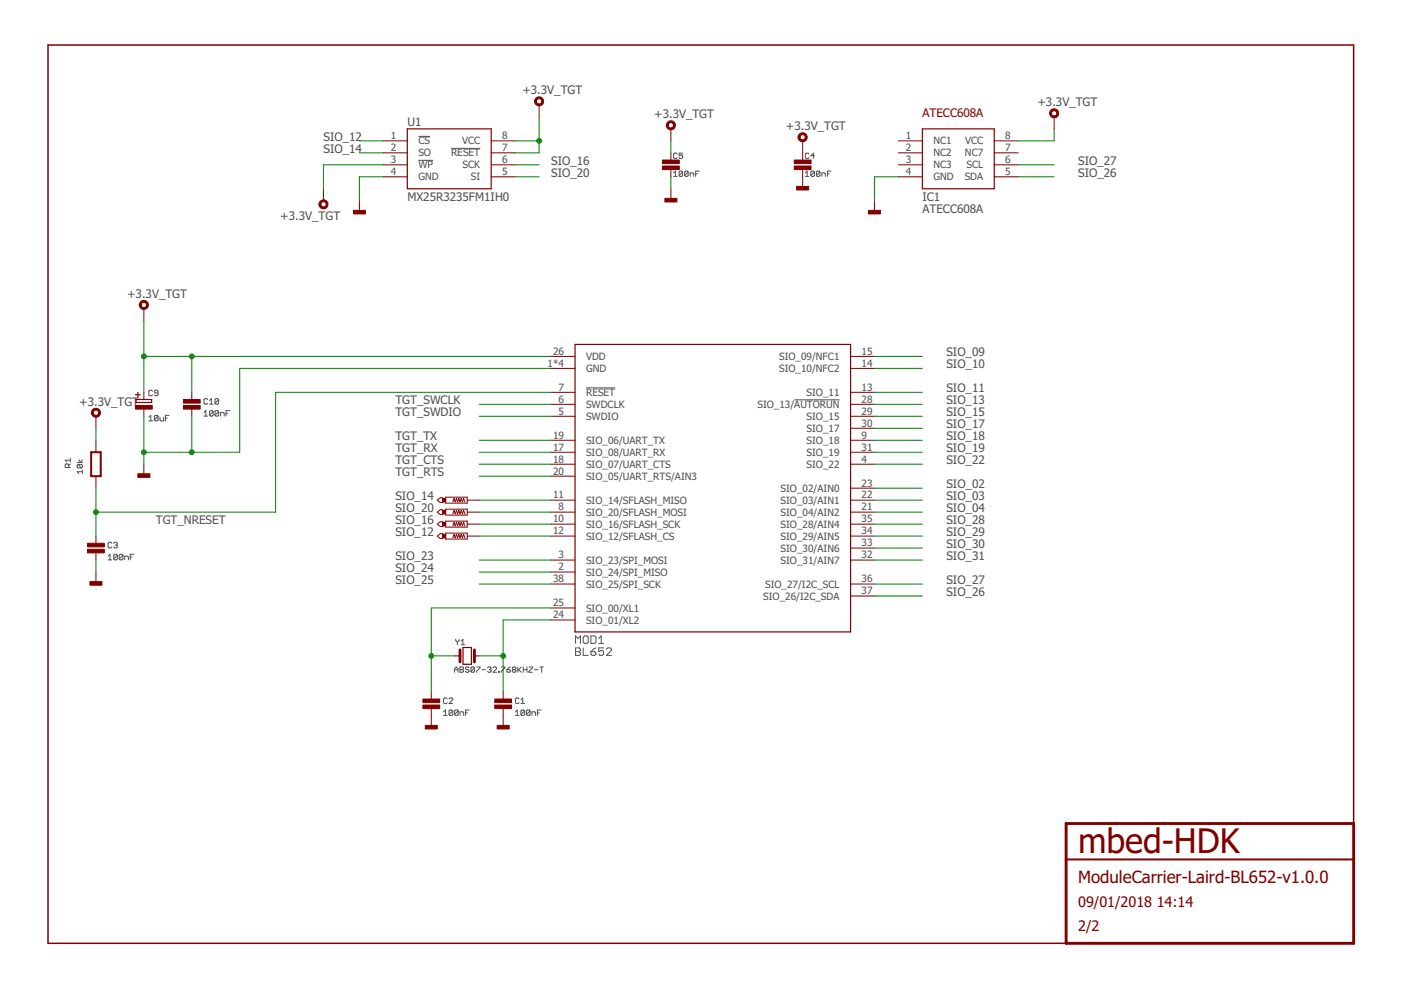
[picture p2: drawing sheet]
<svg xmlns="http://www.w3.org/2000/svg" width="297mm" height="210mm" viewBox="0 0 297 210" stroke-linecap="round" stroke-linejoin="round" font-family="sans-serif">
<g fill="none" stroke="#505050" stroke-width=".21">
<path d="M88.7 28.9h2.5M88.7 34h3.1M95.6 31.5h6.2M142.8 37.4h.8M142.8 36.7l.4-.4v1.1M143.6 32.7l-.2-.2h-.4l-.2 .2v.7l.2 .2h.4l.2-.2M144.7 36.5v.7l-.2 .2h-.3l-.2-.2M144.7 36.5l-.2-.2h-.3l-.2 .2v.7M144.7 32.5h-.7v.5l.4-.1 .3 .1v.4l-.2 .2h-.3l-.2-.2M144.7 36.5l-.7 .7M145.9 36.5v.7l-.2 .2h-.3l-.2-.2M145.9 36.5l-.2-.2h-.3l-.2 .2v.7"/>
<path d="M145.9 36.5l-.7 .7M146.3 37.4v-.7h.6l.2 .2v.5M147.5 36.9h.4M148.3 36.3h-.8v1.1M170.8 36.7l.3-.4v1.1M170.8 37.4h.7M171.5 32.7l-.2-.2h-.4l-.1 .2v.7l.1 .2h.4l.2-.2M172.7 36.5v.7l-.2 .2h-.4l-.2-.2M172.7 36.5l-.2-.2h-.4l-.2 .2v.7M172.7 36.5l-.8 .7M172.7 33h-.8l.6-.5v1.1M173.8 36.5v.7l-.1 .2h-.4l-.2-.2"/>
<path d="M173.8 36.5l-.1-.2h-.4l-.2 .2v.7M173.8 36.5l-.7 .7M174.3 37.4v-.7h.5l.2 .2v.5M175.4 36.9h.4M176.2 36.3h-.8v1.1M14.6 99.1v-.5l-.2-.2h-.4l-.2 .2v.5h1.1M14.9 98.4l-.3 .3M14.9 97.6h-1.1l.4 .3M14.9 97.2v.7M16.4 98h1.1M16.5 98.5h.8l.2 .2v.3l-.2 .2M16.5 98.5l-.1 .2v.3l.1 .2h.8"/>
<path d="M16.5 98.5l.8 .7M16.7 97.5l.4 .5 .4-.5M17.5 99.6v.8M31.6 88.5l.4-.4v1.1M31.6 89.2h.7M32.3 82.9l-.1-.2h-.5l-.1 .2v.8l.1 .2h.5l.1-.2M33.5 88.3v.7l-.2 .2h-.4l-.2-.2M33.5 83.3h-.6l-.2-.2 .2-.4h.4l.2 .2v.8l-.2 .2h-.4l-.2-.2M33.5 88.3l-.2-.2h-.4l-.2 .2v.7M33.5 88.3l-.8 .7M33.9 88.5v.5l.2 .2h.6v-.7M35.1 88.6h.4"/>
<path d="M35.9 88.1h-.8v1.1M43.2 87.4l.4-.3v1.1M43.2 88.2h.8M44 84.7l-.2-.2h-.4l-.2 .2v.8l.2 .2h.4l.2-.2M44.4 85.7h.8M44.4 84.9l.4-.4v1.2M45.2 87.2v.8l-.2 .2h-.4l-.2-.2M45.2 87.2l-.2-.1h-.4l-.2 .1v.8M45.2 87.2l-.8 .8M46.4 87.2v.8l-.2 .2h-.4l-.2-.2M46.4 87.2l-.2-.1h-.4l-.2 .1v.8M46.4 84.7l-.2-.2h-.4l-.2 .2v.8"/>
<path d="M46.4 84.7v.8l-.2 .2h-.4l-.2-.2M46.4 87.2l-.8 .8M46.4 84.7l-.8 .8M46.8 88.2v-.8h.5l.2 .2v.6M47.9 87.6h.4M48.7 87.1h-.8v1.1M124.2 82.2h6.2M168.4 84.8h9.6M17.5 100h-1.1l.3 .4M22.9 117.9l.4-.4v1.2M22.9 118.7h.8M23.7 115.2l-.2-.2h-.4l-.2 .2v.8l.2 .2h.4l.2-.2"/>
<path d="M24.1 115.2l.2-.2h.4l.2 .2-.2 .4M24.5 115.6h.2M24.7 115.6l.2 .2-.2 .4h-.4l-.2-.2M24.9 117.7v.8l-.2 .2h-.4l-.2-.2M24.9 117.7l-.2-.2h-.4l-.2 .2v.8M24.9 117.7l-.8 .8M26.1 117.7v.8l-.3 .2h-.3l-.2-.2M26.1 117.7l-.3-.2h-.3l-.2 .2v.8M26.1 117.7l-.8 .8M26.4 118.7v-.8h.6l.2 .2v.6M27.6 118.1h.4M28.4 117.5h-.8v1.2"/>
<path d="M96.6 135.6l.4 .5M97 136.1v.6M97.3 135.6l-.3 .5M97.8 136l.3-.4v1.1M97.8 136.7h.7M122 136.4v-1.6l.6 .6 .5-.6v1.6M122 137.4h.8l.3 .2v.3l-.3 .3 .3 .2v.3l-.3 .3h-.8zM122 138.2h.8M123.7 137.4v1.6h1M123.9 134.8h.5l.3 .3v1.1l-.3 .2h-.5l-.2-.2v-1.1zM125.3 134.8h.8l.2 .3v1.1l-.2 .2h-.8zM125.3 138.2h.8l.2 .2v.3l-.2 .3h-.5l-.3-.3z"/>
<path d="M126.3 137.4l-1 .8M126.9 136.4h1.1M126.9 135.4l.6-.6v1.6M128 137.4h-1.1v.8l.8-.3 .3 .3v.5l-.3 .3h-.5l-.3-.3M128.6 137.6l.2-.2h.5l.3 .2v.3l-1 1.1h1M94 150.9l.4-.4v1.2M94 151.7h.8M94.8 148.2l-.2-.2h-.4l-.2 .2v.8l.2 .2h.4l.2-.2M95.2 148.2l.2-.2h.4l.2 .2v.2l-.8 .8h.8M96 150.7l-.2-.2h-.4l-.2 .2v.8M96 150.7v.8l-.2 .2h-.4l-.2-.2M96 150.7l-.8 .8"/>
<path d="M96.4 142.5v-.7l.3-.4 .4 .4v.7M96.4 142h.7M97.2 150.7l-.2-.2h-.4l-.2 .2v.8M97.2 150.7v.8l-.2 .2h-.4l-.2-.2M97.2 150.7l-.8 .8M97.5 142h.6M97.5 141.4h.6l.2 .2-.2 .4 .2 .3-.2 .2h-.6zM97.5 151.7v-.8h.6l.2 .2v.6M98.7 151.1h.4M99.4 141.6l-.1-.2h-.4l-.2 .2 .2 .4h.4l.1 .2-.1 .3h-.4l-.2-.2M99.5 150.5h-.8v1.2M100.6 141.6l-.2-.2h-.4l-.1 .2v.7"/>
<path d="M100.6 141.6v.7l-.2 .2h-.4l-.1-.2M100.6 141.6l-.7 .7M101 141.4h.8l-.8 1.1M102.2 142h.7M103.4 141.6l.1-.2h.4l.2 .2-.2 .4M103.7 142h.2M103.9 142l.2 .2-.2 .3h-.4l-.1-.2M104.5 141.6l.2-.2h.4l.2 .2v.2l-.8 .7h.8M105.7 142.3h.2v.2h-.2zM106.3 141.4h.7v.2l-.7 .7v.2M107.5 142h.5l.2 .3-.2 .2h-.4zM108.2 141.4l-.7 .6"/>
<path d="M108.8 142h.4M108.8 142l-.2-.2 .2-.4h.4l.2 .2-.2 .4M108.8 142l-.2 .2 .2 .3h.4l.2-.2-.2-.3M109.3 150.9l.4-.4v1.2M109.3 151.7h.7M109.8 141.4v1.1M110 142l.5 .5M110 148.2l-.1-.2h-.4l-.2 .2v.8l.2 .2h.4l.1-.2M110.4 149.2h.8M110.4 148.4l.4-.4v1.2M110.5 141.4l-.7 .8M111 142h.7"/>
<path d="M111 141.4v1.1M111.2 150.7v.8l-.2 .2h-.4l-.2-.2M111.2 150.7l-.2-.2h-.4l-.2 .2v.8M111.2 150.7l-.8 .8M111.7 141.4v1.1M112.1 141.4h.8l-.8 1.1h.8M112.4 150.7v.8l-.2 .2h-.4l-.2-.2M112.4 150.7l-.2-.2h-.4l-.2 .2v.8M112.4 150.7l-.8 .8M112.8 151.7v-.8h.6l.2 .2v.6M113.3 142h.7M113.9 151.1h.4"/>
<path d="M114.5 141.4h.7M114.7 150.5h-.8v1.2M114.9 141.4v1.1"/>
</g>
<path d="M287 174.6v-165.1h-276.8v190.5h215.8" fill="none" stroke="#800000" stroke-width=".32"/>
<path d="M97.5 137.8v2.5M100.6 137.8v2.5M226 174.6h61v25.4h-61z" fill="none" stroke="#800000" stroke-width=".61"/>
<path d="M19.3 95.9h2.1v5.1h-2.1zM226 182.2h61" fill="none" stroke="#800000" stroke-width=".42"/>
<g fill="#800000" stroke="#800000" stroke-width=".21">
<path d="M29.2 100.5h2.6v.7h-2.6z"/>
<path d="M28.7 86h3.6v.7h-3.6z"/>
<path d="M38.9 84.7h3.5v.8h-3.5z"/>
<path d="M38.9 86h3.5v.7h-3.5z"/>
<path d="M104.9 148.2h3.6v.8h-3.6z"/>
<path d="M104.9 149.5h3.6v.7h-3.6z"/>
<path d="M89.7 148.2h3.5v.8h-3.5z"/>
<path d="M89.7 149.5h3.5v.7h-3.5z"/>
<path d="M90.2 153.8h2.5v.8h-2.5z"/>
<path d="M105.4 153.8h2.5v.8h-2.5z"/>
<path d="M18.6 115.2h3.5v.8h-3.5z"/>
<path d="M18.6 116.5h3.5v.7h-3.5z"/>
<path d="M19.1 123.3h2.5v.8h-2.5z"/>
<path d="M184.1 44.6h2.6v.8h-2.6z"/>
<path d="M168.4 33.9h3.6v.8h-3.6z"/>
<path d="M168.4 35.2h3.6v.8h-3.6z"/>
<path d="M168.9 39.5h2.5v.8h-2.5z"/>
<path d="M74.9 44.6h2.6v.8h-2.6z"/>
<path d="M140.5 33.9h3.5v.8h-3.5z"/>
<path d="M140.5 35.2h3.5v.8h-3.5z"/>
<path d="M141 42.1h2.5v.7h-2.5z"/>
<path d="M93.9 105.7h.6v.7h-.6z"/>
<path d="M93.9 108.2h.6v.8h-.6z"/>
<path d="M93.9 110.7h.6v.8h-.6z"/>
<path d="M93.9 113.3h.6v.7h-.6z"/>
</g>
<g fill="none" stroke="#800000" stroke-width=".21">
<path d="M81.3 29.9h5.1M81.3 37.5h5.1M81.3 34.9h5.1M81.3 32.4h5.1M104.1 29.9h5.1M104.1 37.5h5.1M104.1 34.9h5.1M104.1 32.4h5.1M114.3 22.2v2.6M142.2 27.3v2.6M142.2 32.4v1.5M142.2 36v1.5"/>
<path d="M170.2 29.9v4M170.2 36v4M190.5 29.9h5.1M190.5 37.5h5.1M190.5 34.9h5.1M190.5 32.4h5.1M210.8 29.9h5.1M210.8 37.5h5.1M210.8 34.9h5.1M210.8 32.4h5.1M223.5 24.8v2.5M68.6 40v2.6"/>
<path d="M76.2 42.6v2.5M142.2 40v2.6M185.4 42.6v2.5M30.5 65.4v2.6M116.8 78.1h5.1M116.8 75.6h5.1M180.3 78.1h5.1M180.3 75.6h5.1M20.3 88.3v2.5M20.3 93.3v2.6M30.5 83.2v1.5M30.5 86.7v1.6"/>
<path d="M30.5 98.4v2.6M40.7 83.2v1.5M40.7 86.7v1.6M116.8 83.2h5.1M116.8 93.3h5.1M116.8 85.7h5.1M116.8 88.3h5.1M116.8 98.4h5.1M116.8 95.9h5.1M180.3 83.2h5.1M180.3 93.3h5.1M180.3 85.7h5.1"/>
<path d="M180.3 88.3h5.1M180.3 98.4h5.1M180.3 90.8h5.1M180.3 95.9h5.1M20.3 101v2.5M20.3 113.7v1.5M20.3 117.2v1.5M92.7 106l.6-.5h.6v1.1h-.6zM92.7 108.6l.6-.5h.6v1h-.6zM92.7 111.1l.6-.5h.6v1h-.6zM92.7 113.7l.6-.5h.6v1h-.6zM94.5 105.4h4.6v1.3h-4.6z"/>
<path d="M94.5 107.9h4.6v1.3h-4.6zM94.5 110.5h4.6v1.3h-4.6zM94.5 113h4.6v1.3h-4.6zM96 106.4l.3-.7 .2 .7 .3-.7 .2 .7 .3-.7 .2 .7 .3-.7 .2 .7 .3-.7 .3 .7M96 109l.3-.8 .2 .8 .3-.8 .2 .8 .3-.8 .2 .8 .3-.8 .2 .8 .3-.8 .3 .8M96 111.5l.3-.8 .2 .8 .3-.8 .2 .8 .3-.8 .2 .8 .3-.8 .2 .8 .3-.8 .3 .8M96 114l.3-.7 .2 .7 .3-.7 .2 .7 .3-.7 .2 .7 .3-.7 .2 .7 .3-.7 .3 .7M99.1 113.7h2.5M99.1 106h2.5M99.1 111.1h2.5M99.1 108.6h2.5M116.8 113.7h5.1"/>
<path d="M116.8 106h5.1M116.8 111.1h5.1M116.8 108.6h5.1M116.8 118.7h5.1M116.8 101h5.1M180.3 113.7h5.1M180.3 106h5.1M180.3 111.1h5.1M180.3 108.6h5.1M180.3 118.7h5.1M180.3 116.2h5.1M180.3 103.5h5.1"/>
<path d="M20.3 121.3v2.5M96.5 139.1h1M100.6 139.1h1M116.8 121.3h5.1M116.8 123.8h5.1M116.8 128.9h5.1M116.8 131.4h5.1M180.3 123.8h5.1M180.3 126.4h5.1M91.4 146.7v1.5M91.4 150.2v4.1M106.7 146.7v1.5"/>
<path d="M106.7 150.2v4.1"/>
</g>
<path d="M86.4 27.3h17.7v12.7h-17.7zM195.6 27.3h15.2v12.7h-15.2zM121.9 73h58.4v61h-58.4zM28.7 83.7h1M28.9 84.7h3.3v.6h-3.3zM29.2 83.2v1M98.2 137.3h1.7v3.5h-1.7z" fill="none" stroke="#800000" stroke-width=".25"/>
<g fill="#800000" stroke="#800000" stroke-width=".21">
<path d="M29.7 64.1a.97 .97 0 0 1 1.6 0 .97 .97 0 0 1-.5 1.5 .97 .97 0 0 1-1.3-.9h.4a.56 .56 0 0 1 .8-.6 .56 .56 0 0 1 .2 .9 .56 .56 0 0 1-.9-.2l-.1-.1h-.4z" fill-rule="evenodd"/>
<path d="M19.6 86.9a.97 .97 0 0 1 1.5 .1 .97 .97 0 0 1-.5 1.4 .97 .97 0 0 1-1.2-.9h.4a.56 .56 0 0 1 .8-.5 .56 .56 0 0 1 .1 1 .56 .56 0 0 1-.9-.3v-.2h-.4z" fill-rule="evenodd"/>
<path d="M222.7 23.4a.96 .96 0 0 1 1.6 0 .96 .96 0 0 1-.5 1.5 .96 .96 0 0 1-1.3-.9h.4a.56 .56 0 0 1 .9-.4 .56 .56 0 0 1 .1 .9 .56 .56 0 0 1-.9-.3l-.1-.2h-.4z" fill-rule="evenodd"/>
<path d="M169.4 28.5a.97 .97 0 0 1 1.6 .1 .97 .97 0 0 1-.5 1.4 .97 .97 0 0 1-1.3-.9h.4a.56 .56 0 0 1 .8-.5 .56 .56 0 0 1 .2 .9 .56 .56 0 0 1-.9-.2l-.1-.2h-.4z" fill-rule="evenodd"/>
<path d="M113.5 20.9a.96 .96 0 0 1 1.6 0 .96 .96 0 0 1-.5 1.5 .96 .96 0 0 1-1.3-.9h.4a.56 .56 0 0 1 .9-.5 .56 .56 0 0 1 .1 .9 .56 .56 0 0 1-.9-.2l-.1-.2h-.4z" fill-rule="evenodd"/>
<path d="M67.8 42.7a.96 .96 0 0 1 1.6 .1 .96 .96 0 0 1-.5 1.5 .96 .96 0 0 1-1.3-1h.4a.56 .56 0 0 1 .8-.6 .56 .56 0 0 1 .2 1 .56 .56 0 0 1-.9-.2l-.1-.2h-.4z" fill-rule="evenodd"/>
<path d="M141.5 26a.97 .97 0 0 1 1.5 0 .97 .97 0 0 1-.5 1.5 .97 .97 0 0 1-1.2-.9h.4a.56 .56 0 0 1 .7-.6 .56 .56 0 0 1 .2 .9 .56 .56 0 0 1-.9-.1v-.2h-.4z" fill-rule="evenodd"/>
</g>
<g fill="none" stroke="#008000" stroke-width=".21">
<path d="M76.2 29.9h5.1M76.2 32.4h5.1M81.3 37.5h-5.1v5.1M81.3 34.9h-12.7v5.1M109.2 37.5h5.1M109.2 29.9h5.1M109.2 34.9h5.1M114.3 24.8v7.6h-5.1M142.2 29.9v2.5M142.2 37.5v2.5M190.5 37.5h-5.1v5.1M215.9 37.5h7.6"/>
<path d="M215.9 34.9h7.6M223.5 27.3v2.6h-7.6M30.5 68v15.2M30.5 75.6h86.3M40.7 75.6v7.6M116.8 78.1h-66v17.8h-20.3M185.4 78.1h10.2M185.4 75.6h10.2M20.3 90.8v2.5M30.5 88.3v10.1M40.7 88.3v7.6M101.6 95.9h15.2"/>
<path d="M101.6 88.3h15.2M101.6 98.4h15.2M101.6 85.7h15.2M101.6 93.3h15.2M116.8 83.2h-58.4v25.4h-38.1M185.4 95.9h10.2M185.4 88.3h10.2M185.4 98.4h10.2M185.4 85.7h10.2M185.4 93.3h10.2M185.4 83.2h10.2M185.4 90.8h10.2"/>
<path d="M20.3 103.5v10.2M20.3 118.7v2.6M101.6 101h15.2M101.6 108.6h15.2M101.6 118.7h15.2M101.6 113.7h15.2M101.6 111.1h15.2M101.6 106h15.2M185.4 108.6h10.2M185.4 118.7h10.2M185.4 116.2h10.2M185.4 113.7h10.2"/>
<path d="M185.4 111.1h10.2M185.4 106h10.2M185.4 103.5h10.2M91.4 139.1h5.1M101.6 139.1h5.1M101.6 123.8h15.2M101.6 121.3h15.2M116.8 131.4h-10.1v15.3M116.8 128.9h-25.4v17.8M185.4 126.4h10.2M185.4 123.8h10.2"/>
</g>
<g fill="#008000" stroke="#008000" stroke-width=".21">
<circle cx="30.5" cy="95.9" r=".51"/>
<circle cx="40.7" cy="95.9" r=".51"/>
<circle cx="114.3" cy="29.9" r=".51"/>
<circle cx="40.7" cy="75.6" r=".51"/>
<circle cx="30.5" cy="75.6" r=".51"/>
<circle cx="106.7" cy="139.1" r=".51"/>
<circle cx="91.4" cy="139.1" r=".51"/>
<circle cx="20.3" cy="108.6" r=".51"/>
</g>
<text font-size="7.2" fill="#800000" x="228.6" y="181">mbed-HDK</text>
<text font-size="3.6" fill="#800000" x="228.6" y="187.3">ModuleCarrier-Laird-BL652-v1.0.0</text>
<g font-size="3.1" fill="#800000">
<text x="228.6" y="192.4">09/01/2018</text>
<text x="228.6" y="197.5">2/2</text>
<text x="245.2" y="192.4">14:14</text>
</g>
<g font-size="2.5" fill="#505050">
<text x="110.7" y="20">+3.3V_TGT</text>
<text x="219.9" y="22.5">+3.3V_TGT</text>
<text x="68.6" y="29.9">SIO_12</text>
<text x="86.4" y="26.8">U1</text>
<text x="138.7" y="25">+3.3V_TGT</text>
<text x="166.6" y="27.6">+3.3V_TGT</text>
<text x="68.6" y="32.4">SIO_14</text>
<text x="116.8" y="34.9">SIO_16</text>
<text x="228.6" y="34.9">SIO_27</text>
<text x="116.8" y="37.5">SIO_20</text>
<text x="228.6" y="37.5">SIO_26</text>
<text x="59.4" y="46.6">+3.3V_TGT</text>
<text x="86.4" y="42.6">MX25R3235FM1IH0</text>
<text x="195.6" y="45.1">ATECC608A</text>
<text x="195.6" y="42.6">IC1</text>
<text x="26.9" y="63.1">+3.3V_TGT</text>
<text x="200.6" y="75.6">SIO_09</text>
<text x="200.6" y="83.2">SIO_11</text>
<text x="200.6" y="78.1">SIO_10</text>
<text x="16.8" y="86">+3.3V_TGT</text>
<text x="83.8" y="88.3">TGT_SWDIO</text>
<text x="83.8" y="85.7">TGT_SWCLK</text>
<text x="200.6" y="88.3">SIO_15</text>
<text x="200.6" y="85.7">SIO_13</text>
<text x="83.8" y="95.9">TGT_RX</text>
<text x="83.8" y="93.3">TGT_TX</text>
<text x="200.6" y="95.9">SIO_19</text>
<text x="200.6" y="93.3">SIO_18</text>
<text x="200.6" y="90.8">SIO_17</text>
<text x="83.8" y="101">TGT_RTS</text>
<text x="83.8" y="98.4">TGT_CTS</text>
<text x="200.6" y="98.4">SIO_22</text>
<text x="83.8" y="106">SIO_14</text>
<text x="200.6" y="106">SIO_03</text>
<text x="200.6" y="103.5">SIO_02</text>
<text x="33" y="111.1">TGT_NRESET</text>
<text x="83.8" y="108.6">SIO_20</text>
<text x="83.8" y="111.1">SIO_16</text>
<text x="83.8" y="113.7">SIO_12</text>
<text x="200.6" y="113.7">SIO_29</text>
<text x="200.6" y="111.1">SIO_28</text>
<text x="200.6" y="108.6">SIO_04</text>
<text x="83.8" y="118.7">SIO_23</text>
<text x="200.6" y="118.7">SIO_31</text>
<text x="200.6" y="116.2">SIO_30</text>
<text x="83.8" y="121.3">SIO_24</text>
<text x="83.8" y="123.8">SIO_25</text>
<text x="200.6" y="123.8">SIO_27</text>
<text x="200.6" y="126.4">SIO_26</text>
</g>
<text font-size="2.5" fill="#800000" x="195.6" y="24.8">ATECC608A</text>
<g font-size="2.1" fill="#505050">
<text x="82.9" y="29.5">1</text>
<text x="106.5" y="29.5">8</text>
<text x="192.1" y="29.5">1</text>
<text x="213.1" y="29.5">8</text>
<text x="82.9" y="34.6">3</text>
<text x="82.9" y="32">2</text>
<text x="88.7" y="30.6">CS</text>
<text x="88.7" y="35.7">WP</text>
<text x="88.7" y="33.2">SO</text>
<text x="95.6" y="33.2">RESET</text>
<text x="98" y="30.6">VCC</text>
<text x="98.1" y="35.7">SCK</text>
<text x="106.5" y="34.6">6</text>
<text x="106.5" y="32">7</text>
<text x="192.1" y="32">2</text>
<text x="192.1" y="34.6">3</text>
<text x="197.9" y="30.6">NC1</text>
<text x="197.9" y="33.2">NC2</text>
<text x="197.9" y="35.7">NC3</text>
<text x="204.6" y="33.2">NC7</text>
<text x="204.6" y="30.6">VCC</text>
<text x="204.9" y="35.7">SCL</text>
<text x="213.1" y="34.6">6</text>
<text x="213.1" y="32">7</text>
<text x="82.9" y="37.1">4</text>
<text x="88.7" y="38.2">GND</text>
<text x="99.8" y="38.2">SI</text>
<text x="106.5" y="37.1">5</text>
<text x="192.1" y="37.1">4</text>
<text x="197.9" y="38.2">GND</text>
<text x="204.5" y="38.2">SDA</text>
<text x="213.1" y="37.1">5</text>
<text x="116.1" y="77.8">1*4</text>
<text x="117.3" y="75.2">26</text>
<text x="124.3" y="76.3">VDD</text>
<text x="165.2" y="76.3">SIO_09/NFC1</text>
<text x="182.7" y="75.2">15</text>
<text x="182.7" y="77.8">14</text>
<text x="118.4" y="82.8">7</text>
<text x="124.3" y="78.9">GND</text>
<text x="124.3" y="84">RESET</text>
<text x="165.2" y="78.9">SIO_10/NFC2</text>
<text x="171" y="84">SIO_11</text>
<text x="182.7" y="82.8">13</text>
<text x="118.4" y="85.4">6</text>
<text x="118.4" y="87.9">5</text>
<text x="124.3" y="86.5">SWDCLK</text>
<text x="124.3" y="89">SWDIO</text>
<text x="160.6" y="86.5">SIO_13/AUTORUN</text>
<text x="171" y="89">SIO_15</text>
<text x="182.7" y="85.4">28</text>
<text x="182.7" y="87.9">29</text>
<text x="117.3" y="93">19</text>
<text x="117.3" y="95.5">17</text>
<text x="124.3" y="94.1">SIO_06/UART_TX</text>
<text x="171" y="94.1">SIO_18</text>
<text x="171" y="91.6">SIO_17</text>
<text x="182.7" y="93">9</text>
<text x="182.7" y="90.5">30</text>
<text x="182.7" y="95.5">31</text>
<text x="117.3" y="100.6">20</text>
<text x="117.3" y="98.1">18</text>
<text x="124.3" y="101.7">SIO_05/UART_RTS/AIN3</text>
<text x="124.3" y="99.2">SIO_07/UART_CTS</text>
<text x="124.3" y="96.7">SIO_08/UART_RX</text>
<text x="171" y="99.2">SIO_22</text>
<text x="171" y="96.7">SIO_19</text>
<text x="182.7" y="98.1">4</text>
<text x="117.3" y="105.7">11</text>
<text x="124.3" y="106.8">SIO_14/SFLASH_MISO</text>
<text x="165.5" y="104.3">SIO_02/AIN0</text>
<text x="165.5" y="106.8">SIO_03/AIN1</text>
<text x="182.7" y="103.2">23</text>
<text x="182.7" y="105.7">22</text>
<text x="117.3" y="113.3">12</text>
<text x="117.3" y="110.8">10</text>
<text x="118.4" y="108.2">8</text>
<text x="124.3" y="111.9">SIO_16/SFLASH_SCK</text>
<text x="124.3" y="109.3">SIO_20/SFLASH_MOSI</text>
<text x="165.5" y="111.9">SIO_28/AIN4</text>
<text x="165.5" y="109.3">SIO_04/AIN2</text>
<text x="182.7" y="113.3">34</text>
<text x="182.7" y="110.8">35</text>
<text x="182.7" y="108.2">21</text>
<text x="118.4" y="118.4">3</text>
<text x="124.3" y="114.4">SIO_12/SFLASH_CS</text>
<text x="124.3" y="119.5">SIO_23/SPI_MOSI</text>
<text x="165.5" y="119.5">SIO_31/AIN7</text>
<text x="165.5" y="117">SIO_30/AIN6</text>
<text x="165.5" y="114.4">SIO_29/AIN5</text>
<text x="182.7" y="118.4">32</text>
<text x="182.7" y="115.8">33</text>
<text x="117.3" y="123.5">38</text>
<text x="118.4" y="120.9">2</text>
<text x="124.3" y="122">SIO_24/SPI_MISO</text>
<text x="124.3" y="124.6">SIO_25/SPI_SCK</text>
<text x="162.2" y="124.6">SIO_27/I2C_SCL</text>
<text x="182.7" y="123.5">36</text>
<text x="117.3" y="128.5">25</text>
<text x="117.3" y="131.1">24</text>
<text x="124.3" y="129.7">SIO_00/XL1</text>
<text x="161.8" y="127.1">SIO_26/I2C_SDA</text>
<text x="182.7" y="126">37</text>
<text x="124.3" y="132.2">SIO_01/XL2</text>
</g>
</svg>
